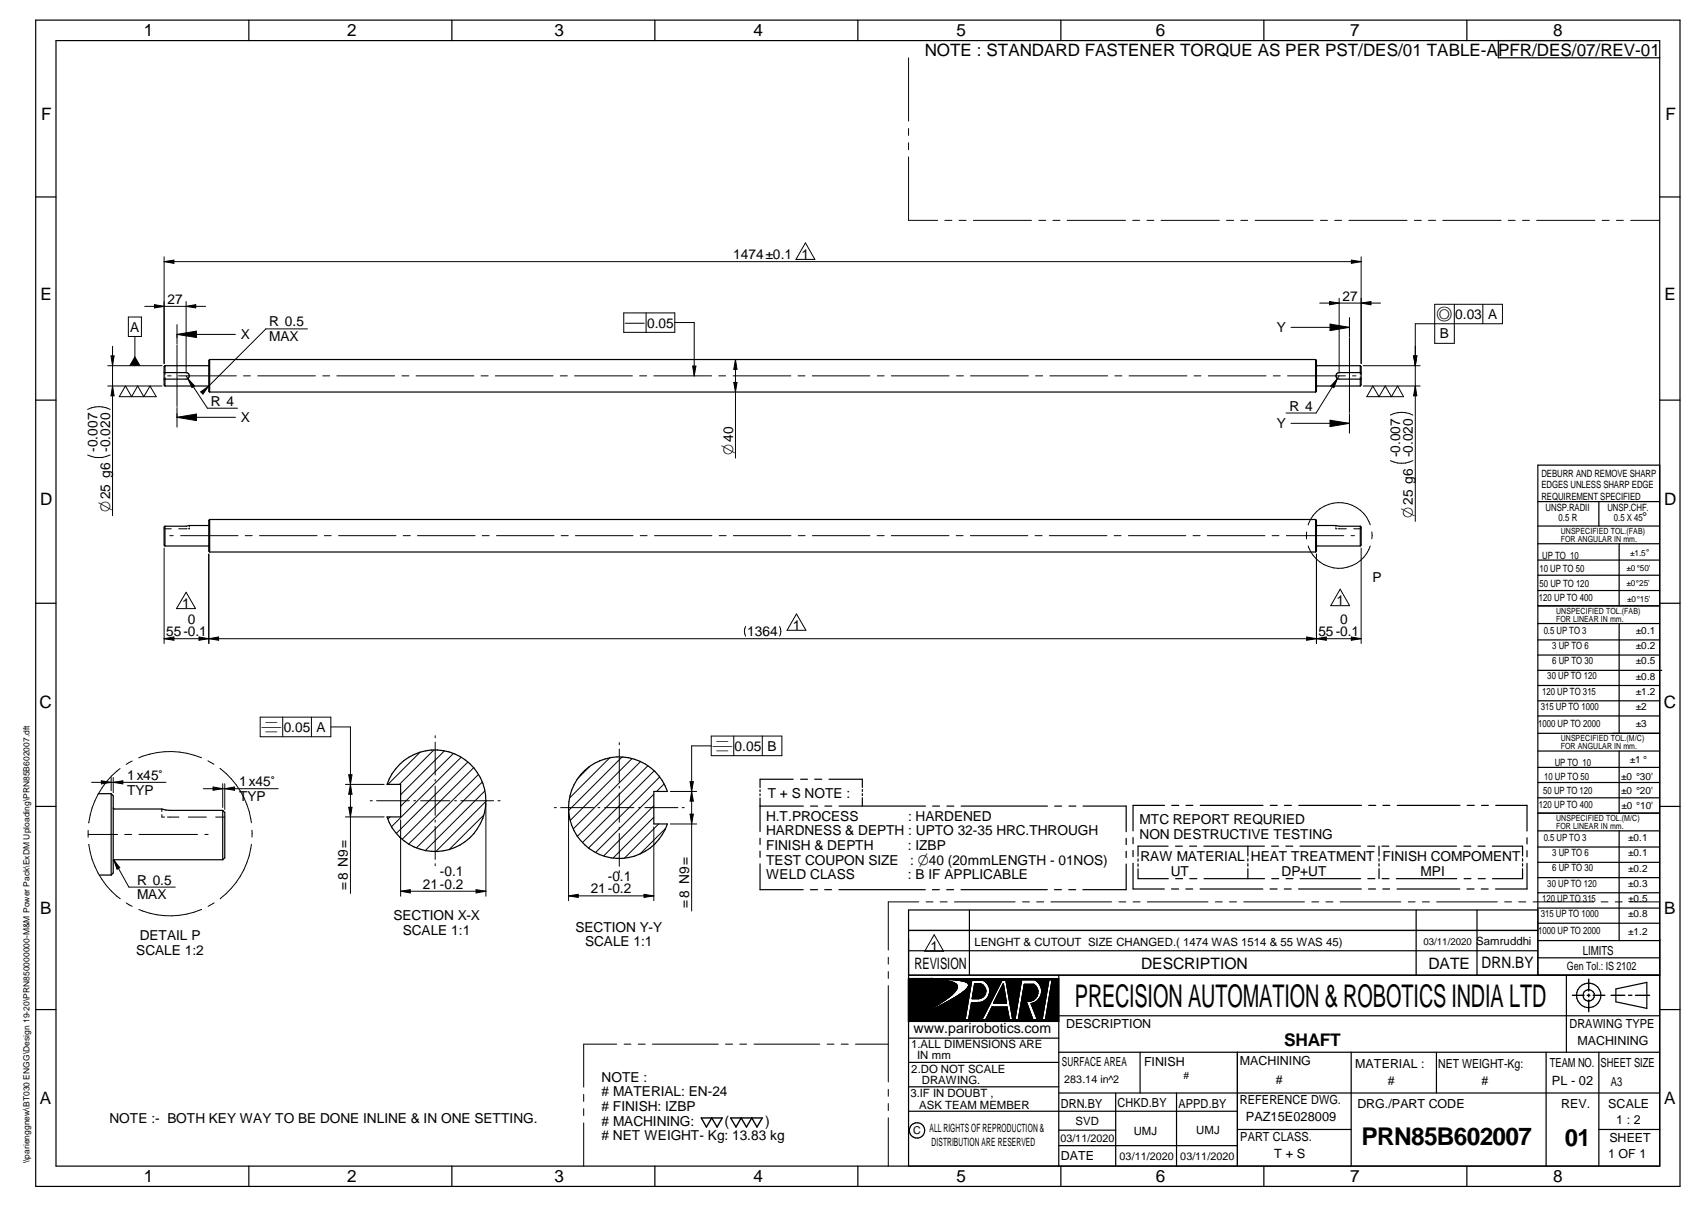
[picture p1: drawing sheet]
<svg xmlns="http://www.w3.org/2000/svg" width="420mm" height="297mm" viewBox="0 0 420 297" stroke-linecap="round" stroke-linejoin="round" font-family="sans-serif">
<g fill="none" stroke="#000" stroke-width=".25">
<path d="M223.8 14.2v15.6M223.8 38.6v15.6h7.1M223.8 31.6v1.7M223.8 35.1v1.7M198.4 59.8l2.3 4h-4.7zM232.7 54.2h1.7M236.2 54.2h1.7M239.7 54.2h14.3M255.9 54.2h1.6M259.3 54.2h1.8M262.8 54.2h14.4M279 54.2h1.7"/>
<path d="M282.5 54.2h1.7M286 54.2h14.3M302.1 54.2h1.7M305.6 54.2h1.7M309.1 54.2h14.3M325.2 54.2h1.7M328.7 54.2h1.7M332.2 54.2h14.3M348.3 54.2h1.7M351.8 54.2h1.8M355.3 54.2h14.4M371.5 54.2h1.7"/>
<path d="M375 54.2h1.7M378.4 54.2h14.4M394.6 54.2h1.7M398.1 54.2h1.7M401.6 54.2h7.2M31.6 78h3.2v4.8h-3.2zM35.6 75.4h15M38 75l2.4 .4-2.4 .4zM40.4 63.2v26.3M40.4 64.4l2.4-.4v.8zM40.4 64.4h294.8M43.6 79.9v4.8"/>
<path d="M45.8 74.2v17.6M45.8 75.4l2.4-.4v.8zM153.6 77h12.6v4.8h-12.6zM159.1 77v4.8M166.2 79.4h4.8v13.1M325 74.6h15M327.4 74.2l2.4 .4-2.4 .4zM327.6 79.8l4.7 .8-4.7 .8zM329.8 73.4v18.4M332.3 78.1v4.9M332.8 64l2.4 .4-2.4 .4zM335.2 63.2v26.3"/>
<path d="M335.2 74.6l2.4-.4v.8zM358.2 74.9v9.6h-4.9v-9.6h16.7v4.8h-21.4v48.6M365.2 74.9v4.8M26.5 95h13.4M26.5 90h13.4M27.3 87.6h.8l-.4 2.4zM27.7 95l.4 2.4h-.8zM27.7 85.2v41.7M30.9 95l1.5 2.6 1.5-2.6 1.5 2.6 1.5-2.6 1.6 2.6h-9.1zM33.2 82.8v7.2M40.6 91.7v.5M40.6 92.8v.5"/>
<path d="M41.3 92.5h.9M43.6 84.9v15.1M43.6 82.3h14.4M43.6 82.3l4.8-.8v1.6zM44 92.5h14.2M45.8 92.5l5.3 8h7.4M46.3 93.2l1.6 1.8-.6 .4zM49.4 96.4l2-1.4-1.4 2zM60 92.5h1.7M63.5 92.5h14.2M75.7 80.9h-10.2l-14.2 14.2M79.5 92.5h1.7"/>
<path d="M83 92.5h14.2M99 92.5h1.7M102.5 92.5h14.2M118.5 92.5h1.7M122 92.5h14.2M138 92.5h1.7M141.5 92.5h14.2M157.5 92.5h1.7M161 92.5h14.2M170.6 90.1h.8l-.4 2.4zM177 92.5h1.7M180.5 92.5h14.3"/>
<path d="M180.7 94.1h.8l-.4 2.4zM181.1 88.5l.4 2.4h-.8zM181.1 88.5v24.2M196.5 92.5h1.7M200.1 92.5h14.1M216.1 92.5h1.7M219.5 92.5h14.3M235.6 92.5h1.7M239 92.5h14.3M255 92.5h1.8M258.6 92.5h14.2M274.6 92.5h1.7"/>
<path d="M278.1 92.5h14.2M294.1 92.5h1.7M297.6 92.5h14.2M313.6 92.5h1.7M317.1 92.5h14.2M318 80.6h14.3M329.4 93.2l-.9 2.2-.7-.4zM329.8 92.5l-5.7 9.1h-7.4M332.3 83.2v18.3M333.1 92.5h.9M335 91.7v.5M335 92.8v.5"/>
<path d="M335.7 95h14M335.7 90h14M338.1 95l1.5 2.6 1.6-2.6 1.5 2.6 1.5-2.6 1.5 2.6h-9.1zM348.1 87.6h.8l-.3 2.4zM348.6 95l.3 2.4h-.8zM21.6 112a6.4 6.4 0 0 0 5.5 0M21.6 100.8a6 6 0 0 1 5.5 0M43.6 100.3v4.8M43.6 102.7l4.8-.8v1.6zM43.6 102.7h14.4M318 104.2h14.3M327.6 103.4l4.7 .8-4.7 .8z"/>
<path d="M332.3 101.8v4.8M342.4 113.4a6.4 6.4 0 0 0 5.6 0M342.4 102.2a6 6 0 0 1 5.6 0M40.4 130.1h1.8M40.4 134.9v23.5M41.8 131.8h.9M44 130.1h2M44.5 131.8h14.1M46.6 129.9v.2h-.3M46.6 129.3v.3M51.4 136.4v22M60.4 131.8h1.7"/>
<path d="M63.9 131.8h14.2M79.9 131.8h1.7M83.4 131.8h14.1M99.3 131.8h1.7M102.8 131.8h14.2M118.8 131.8h1.7M122.3 131.8h14.1M138.2 131.8h1.7M141.7 131.8h14.2M157.7 131.8h1.7M161.2 131.8h14.1M177.1 131.8h1.7"/>
<path d="M180.6 131.8h14.2M196.6 131.8h1.7M200.1 131.8h14.1M216 131.8h1.8M219.5 131.8h14.2M235.5 131.8h1.7M239 131.8h14.1M254.9 131.8h1.8M258.4 131.8h14.2M274.4 131.8h1.7M277.9 131.8h14.1M293.8 131.8h1.8"/>
<path d="M297.3 131.8h14.2M313.3 131.8h1.7M316.8 131.8h14.2M321.8 130.9v1.7M322.2 134.4a8.1 8.1 0 0 0 7.6 5.5 8.1 8.1 0 0 0 7.7-5.5M324.2 136.4v22M329 129.9v.2h.3M329 129.3v.3M329.6 130.1h2M332.7 131.8h.9M333.4 130.1h1.8M335.2 134.9v23.5"/>
<path d="M337.5 129.2a8.1 8.1 0 0 0-7.7-5.5 8.1 8.1 0 0 0-7.6 5.5M337.9 130.9v1.7M40.4 157.2l2.4-.4v.8zM40.4 157.2h294.8M45.8 145.8l2.4 4h-4.7zM49 156.8l2.4 .4-2.4 .4zM51.4 157.2l2.4-.4v.8zM183.6 154.2a2.52 2.52 0 0 0 0 2.3M192 154.2a2.52 2.52 0 0 1 0 2.3M196.2 151.1l2.3 4h-4.7zM321.8 156.8l2.4 .4-2.4 .4zM324.2 157.2l2.4-.4v.8z"/>
<path d="M330.1 145l2.3 4.1h-4.7zM332.8 156.8l2.4 .4-2.4 .4zM64.1 176.5h17.4v4.8h-17.4zM69.6 176.5v4.8M76.7 176.5v4.8M81.5 178.9h4.8v41M22.6 192.5h18.3M25 192.2l2.4 .3-2.4 .4zM27.4 191.3v3.3M27.9 191.3v3.8M27.9 192.5l2.4-.3v.7zM29.6 189.1a20.3 20.3 0 0 0-7.8 13.4"/>
<path d="M32.5 187.3l-1.4 .8M39.9 199.1v.6M49.6 186.5a20 20 0 0 0-15.4 0M50.1 194.1h18.4M51.2 187.2l1.5 .9M52.5 193.7l2.4 .4-2.4 .4zM54.2 189.1a20.1 20.1 0 0 1 7.7 13.4M54.9 192.9v5.8M55.4 192.9v6.3M55.4 194.1l2.4-.4v.8zM85.1 193h9.5M85.9 198.7h.8l-.4 2.3z"/>
<path d="M85.9 190.7h.8l-.4 2.3zM86.3 193l.4 2.5h-.8zM91.2 197.1h.5M92.7 197.1h8.1M101.9 197.1h.5M103.5 185.1l-8 7.9M103.6 197.1h7.2M106.8 184.6l-8.4 8.4M107.2 181.1v.5M107.2 182.6v8.1M107.2 191.8v.5M107.2 193.5v7.2"/>
<path d="M109.5 184.8l-10.8 10.8M111.7 185.4l-13 13M112 197.1h.4M113.5 197.1h8.1M113.6 186.4l-17.2 17.1M115.2 187.5l-17.6 17.6M116.7 188.9l-17.7 17.6M117.8 190.6l-17.1 17.1M118.8 192.4l-16.2 16.3M119.4 194.6l-14.6 14.7M119.7 197.2l-12.4 12.3M119.7 197.8v22.8"/>
<path d="M122.6 197.1h.6M136.5 198.8h.5M138.1 198.8h8.1M145.2 188.6l-2.8 2.9M147.3 198.8h.4M148.9 198.8h7.2M150.2 186.5l-10 9.9M152.5 182.8v.5M152.5 184.3v8.1M152.5 193.5v.5M152.5 195.2v7.2M153.2 186.3l-13.2 13.2v22.2"/>
<path d="M155.6 186.7l-15.1 15.2M157.3 198.8h.5M157.8 187.4l-16.6 16.6M158.8 198.8h8.2M159.5 188.5l-17.3 17.3M161 195.5l-14.3 14.3M161 198.3l-12.3 12.4M161.1 189.7l-17.6 17.6M162.5 191.2l-17.6 17.5M163.6 192.9l-1.9 1.9M165.1 194.8h6.5M168 198.8h.5"/>
<path d="M170 192.4h.8l-.5 2.4zM170.3 194.8l.5 2.3h-.8zM175.2 183.6h-4.9v40.6M175.2 181.1h17.4v4.9h-17.4zM180.7 181.1v4.9M187.7 181.1v4.9M21.7 205.4h7.2M21.7 204.3v1.7M21.9 207.8a19.8 19.8 0 0 0 7.7 13.4M28 211.6l3.7 6.7h11.5M28 211.6l1.5 1.9-.7 .4zM30.7 205.4h1.7"/>
<path d="M34.2 205.4h14.4M39.9 200.4v.7h.6M41.2 201.1h2.9M46.4 201.1h4.4M50.5 205.4h.8M53.1 201.1h2.3M61.9 207.8a20.2 20.2 0 0 1-7.7 13.4M62 204.3v1.7M85.1 201h9.5M96 201l-.5 .5M98.7 201.8v18.8M98.7 219.3l2.3-.4v.9z"/>
<path d="M98.7 219.3h21M107.2 201.8v.5M107.2 203.4v8.1M107.2 212.6v.5M117.3 218.9l2.4 .4-2.4 .5zM119.2 200.6l-8.6 8.4M152.5 203.6v.4M152.5 205.1v8.1M152.5 214.2v.6M161 201.1l-10 10.1M161 203.5v18.2M162.2 202.8l-8.4 8.4"/>
<path d="M163.9 203.9l-6.3 6.2M165.1 202.8h6.5M170 200.4h.8l-.5 2.4zM31.1 222.2l1.4 .9M34.2 223.8a19.8 19.8 0 0 0 15.4 0M52.7 222.2l-1.4 .9M140 220.5l2.4-.4v.8zM140 220.5h21M158.6 220.1l2.4 .4-2.4 .4zM218.8 235.6v1.7M218.8 239.1v1.7M226.3 222h-7.5v11.8"/>
<path d="M228.1 222h1.7M230.1 230l2.3 4.1h-4.7zM231.6 222h1.7M235.1 222h14.9M251.8 222h1.7M255.3 222h1.7M258.8 222h15M275.6 222h1.7M279.1 222h1.7M282.6 222h14.9M299.3 222h1.7M302.8 222h1.7"/>
<path d="M306.3 222h15M323.1 222h1.7M326.5 222h1.8M330.1 222h14.9M346.8 222h1.7M350.3 222h1.7M353.8 222h15M370.6 222h1.7M374 222h1.8M377.6 222h14.9M394.3 222h1.7M397.8 222h1.7"/>
<path d="M401.3 222h7.5M151.9 257h-8.1v10.5M153.7 257h1.7M157.2 257h1.7M160.7 257h16.2M178.7 257h1.7M182.2 257h1.7M185.7 257h16.2M203.7 257h1.7M207.2 257h1.7M210.7 257h8.1M218.8 242.6v23.7"/>
<path d="M143.8 269.3v1.8M143.8 272.8v1.7M143.8 276.4v10.6M218.8 268.1v1.7M218.8 271.6v1.7M218.8 275.1v11.9"/>
</g>
<g fill="none" stroke="#000" stroke-width=".3">
<path d="M8.8 5h405v287h-405zM13.8 10h395v277h-395zM61.3 5v5M111.3 5v5M161.3 5v5M211.3 5v5M261.3 5v5M311.3 5v5M361.3 5v5M369 10v4.2h39.8M8.8 48.5h5M408.8 48.5h5"/>
<path d="M8.8 98.5h5M40.4 91.7h5.4a.8 .8 0 0 1 .8 .8 .8 .8 0 0 1-.8 .8h-5.4M40.6 90l-.2 .2v4.6l.2 .2M40.6 90v1.7M40.6 93.3v1.7M40.6 95l10.8 .1M51.4 89.9l-10.8 .1M51.6 88.5l-.2 .2v7.6l.2 .2M51.6 88.5v8M51.6 88.5h272.4M51.6 96.5h272.4M324 88.5v8"/>
<path d="M324 88.5l.2 .2v7.6l-.2 .2M324.2 89.9l10.8 .1M335 90v1.7M335 93.3v1.7M335 90l.2 .2v4.6l-.2 .2M335 95l-10.8 .1M335.2 91.7h-5.4a.8 .8 0 0 0-.8 .8 .8 .8 0 0 0 .8 .8h5.4M408.8 98.5h5M408.8 114.5h-30.1v125.5M40.6 129.5l-.2 .2v4.5l.2 .2M40.6 129.5v4.9M40.6 134.4l10.8 .1"/>
<path d="M51.4 129.2l-10.8 .3M51.6 127.8l-.2 .3v7.5l.2 .2M51.6 127.8v8M51.6 127.8h272.4M51.6 135.8h272.4M324 127.8v8M324 127.8l.2 .3v7.5l-.2 .2M324.2 129.2l10.8 .3M335 129.5v4.9M335 129.5l.2 .2v4.5l-.2 .2M335 134.4l-10.8 .1M378.7 123.4h30.1"/>
<path d="M378.7 133.8h30.1M378.7 137.8h30.1M378.7 129.5h30.1M393.8 123.4v6.1M398.8 133.8v15.3M8.8 148.5h5M378.7 141.6h30.1M378.7 145.3h30.1M378.7 149.1h30.1M378.7 153.5h30.1M378.7 157.5h30.1M398.8 153.5v27"/>
<path d="M408.8 148.5h5M378.7 161.2h30.1M378.7 165h30.6M378.7 168.7h30.1M378.7 172.5h30.1M378.7 176.2h30.1M8.8 198.5h5M24.2 195.3h3.2M27.4 195.3v20M27.4 195.3l.5 .5v19l-.5 .5M27.9 198.8l.2 .3h11.8l2 .3h13M54.9 199.4v12.2"/>
<path d="M54.9 199.4l.5 .5v11.2l-.5 .5M98.4 188.1a12.5 12.5 0 0 1 18.9 1.6 12.5 12.5 0 0 1-4.4 18.5 12.5 12.5 0 0 1-17.6-7.2h3.4v-8h-3.4a11.9 11.9 0 0 1 3.1-4.9zM144 189.6a12.5 12.5 0 0 1 20.4 5.2h-3.4v8h3.4a12.5 12.5 0 0 1-18.7 6.5 12.5 12.5 0 0 1-1.7-19.7zM187.2 198.4h10.7M187.2 194.4v.4M187.2 195.4v.4M187.2 196.4v8.2M195.4 191.8h-8.2v2M197.2 191.8h1.7M199.6 198.4h1.8M200.6 191.8h1.8M203.1 198.4h1.7"/>
<path d="M204.2 191.8h8.2v2M206.7 198.4h21.2M212.4 194.3v.5M212.4 195.3v.5M212.4 196.3v2.1M229.7 198.4h1.7M233.2 198.4h1.7M236.7 198.4h21.3M259.7 198.4h1.7M263.3 198.4h1.7M266.7 198.4h10.7v6.3M286.8 198.2h-7.7v6.3"/>
<path d="M288.6 198.2h1.7M292.1 198.2h1.7M295.6 198.2h15.5M312.8 198.2h1.8M316.3 198.2h1.7M319.9 198.2h15.4M337.1 198.2h1.7M340.6 198.2h1.7M344.1 198.2h15.5M361.3 198.2h1.8M364.9 198.2h1.7M368.4 198.2h7.7v6.3"/>
<path d="M378.7 184.8h30.1M378.7 188.8h30.1M378.7 192.6h30.1M378.7 196.3h30.1M378.7 180.5h30.1M398.8 184.8v15.3M408.8 198.5h5M24.5 215.3h2.9M54.9 211.6h-26.8l-.2 .2M187.2 206.3v1.5M187.2 209.5v1.5M187.2 212.6v6.3h10.6"/>
<path d="M199.6 218.9h1.7M203.1 218.9h1.7M206.6 218.9h21.3M229.6 218.9h1.7M233.2 218.9h1.7M236.7 218.9h21.2M259.7 218.9h1.7M263.2 218.9h1.7M277.4 206.3v1.6M277.4 209.5v1.5M277.4 212.6v6.3h-10.7M279.1 206.1v1.5"/>
<path d="M279.1 209.3v1.5M279.1 212.4v6.4h7.7M280.3 213.8v2.4h7.4M280.3 211.4v.6M280.3 212.6v.6M287.7 208.2h-7.4v2.5M288.5 218.8h1.8M289.5 208.2h1.7M289.5 216.2h1.7M292 218.8h1.7M293 208.2h1.7M293 216.2h1.8"/>
<path d="M295.6 218.8h15.4M296.5 208.2h14.9M296.5 216.2h14.9M307.3 208.2v2.5M307.3 211.3v.6M307.3 212.6v.5M307.3 213.8v2.4M312.8 218.8h1.7M313.2 208.2h1.7M313.2 216.2h1.7M316.3 218.8h1.7M316.7 208.2h1.7"/>
<path d="M316.7 216.2h1.7M319.8 218.8h15.5M320.2 208.2h14.9M320.2 216.2h14.9M336.8 208.2h1.8M336.9 216.2h1.7M337 218.8h1.8M339.6 208.2v2.5M339.6 211.3v.6M339.6 212.6v.5M339.6 213.8v2.4M340.3 208.2h1.7"/>
<path d="M340.4 216.2h1.7M340.6 218.8h1.7M343.9 208.2h14.8M343.9 216.2h14.9M344.1 218.8h15.4M360.5 208.2h1.7M360.6 216.2h1.7M361.3 218.8h1.7M364 208.2h1.7M364.1 216.2h1.7M364.8 218.8h1.7M367.5 208.2h7.5v2.5"/>
<path d="M375 211.3v.6M375 212.6v.5M375 213.8v2.4h-7.4M376.1 206.2v1.5M376.1 209.3v1.6M376.1 212.5v6.3h-7.8M378.7 200.1h30.1M378.7 204.5h30.1M378.7 208.4h30.1M378.7 212.2h30.1M378.7 216h30.1M378.7 219.7h30.1"/>
<path d="M398.8 204.5v27M223.8 240h185M223.8 229h154.9M223.8 234h154.9M238.7 223.9v16M260.8 240v47M348.8 223.9v16M363.8 223.9v16M378.7 223.9h-154.9v63.1M378.7 223.5h30.1M378.7 227.2h30.1M378.7 231.5h30.1"/>
<path d="M378.7 235.7h30.1M385.8 240v19M8.8 248.5h5M223.8 255.5h37M223.8 251.4h37M223.8 240.8h37M260.8 250h148M260.8 259h148M280.8 259v10M304.7 259v28M332.8 259v28M353.8 259v10"/>
<path d="M380.8 259v28M393.8 259v28M398 243.4l7.6-1.6v6.4l-7.6-1.7zM408.8 248.5h5M223.8 261.5h37M223.8 267.5h37M223.8 273.5h80.9M260.8 269h148M260.8 278.1h14M274.8 269v18M289.8 269v18M304.7 278h28.1"/>
<path d="M393.8 278h15M61.3 287v5M111.3 287v5M161.3 287v5M211.3 287v5M260.8 281.9h43.9M261.3 287v5M311.3 287v5M361.3 287v5"/>
<circle cx="391.3" cy="244.9" r="1.41"/>
<circle cx="391.3" cy="245" r="3"/>
<circle cx="225.9" cy="278.2" r="1.89"/>
</g>
<g fill="none" stroke="#000" stroke-width=".34">
<path d="M226.4 249.9l-2.6 1.5M226.9 249.6l-.2 .2M227.8 249.1l-.3 .2M229.3 240.8l1.5 .2M229.3 240.8l4.3 .7M229.3 240.8l5.6 .3M229.6 240.8l.4 .1M230 240.9l3.6 .1M230 240.9l-6.2-.1v10.6M230.8 241l2.8 .5M230.8 241l.5 .1M231 247.2l-7.2 4.2"/>
<path d="M231.4 247.6l-.3 .2M231.7 247.4l-.3 .2M232 241.2h.3M233.3 241h.3M233.6 241.5l.7 .1M233.6 241l1.2 .1M233.8 241.5l.2 .1M234.3 241.6l1.1 .5 .3 .5M234.3 241.6l1.1 .6M234.5 244.7l-3.6 2.6-2.8 1.7M234.8 241.1l2.9 .5M234.9 241.1l2.8 .5"/>
<path d="M234.9 245.7l-5 2.7-6.1 3M235 245.7l-5.3 2.8-5.9 2.9M235.4 243.7l-1.1 1.2-3.1 2.2M235.4 243.7l-.4 .5M235.5 243.5l-.1 .2M235.6 242.4l.1 .2M235.6 243.4l-.1 .1M235.7 242.6l-.2 .9M235.7 242.6l-.3 1.1M236 245l-1 .7M236 245l-1.1 .7M237.5 243.9l-1.5 1.1"/>
<path d="M237.7 241.6l.8 .4M237.7 241.6l.8 .4 .1 .3M238.3 243.2l-.8 .7M238.4 243l-.1 .1M238.4 241.9l.1 .1M238.5 242.9l-.1 .1M238.5 242.9l-.9 .9M238.5 242l.1 .6M238.5 242.7v.2M238.6 242.5l-.1 .2M239.3 241.2h2.8a2.94 2.94 0 0 1 1.7 3 2.94 2.94 0 0 1-2.2 2.5l-2.3 .1-.7 4.2h-1zM240.1 242.1h1.4a1.85 1.85 0 0 1 1.2 2.1 1.85 1.85 0 0 1-1.7 1.5h-1.5z"/>
<path d="M246.7 241.2h1.1l1.7 9.8h-.9l-.6-3.1h-3.7l-1.5 3.1h-1zM247.1 242.2l.8 4.7h-3.2zM251.6 241.1h3.2a3.2 3.2 0 0 1 1.7 3.3 3.2 3.2 0 0 1-2.5 2.6l1.6 4h-1.2l-1.8-4.7a2.25 2.25 0 0 0 2.8-1.2 2.25 2.25 0 0 0-.8-2.8h-2.3l-1.5 8.7h-.9zM258.3 241.1h.9l-1.7 9.9h-.9zM387.3 244.9h2.8M390.9 244.9h.7M391.3 241v2.9M391.3 244.6v.7M391.3 246.1v2.9M392.4 244.9h2.9M396.8 244.9h3.4M401.1 244.9h.8"/>
<path d="M402.8 244.9h3.5M172.7 275.1h5.2l-1.3 2.3-1.3-2.3-1.3 2.3zM179.9 275.1h7.8l-1.3 2.3-1.2-2.3-1.4 2.3-1.3-2.3-1.2 2.3z"/>
</g>
<g fill="#000">
<path d="M38 75l2.4 .4-2.4 .4zM40.4 64.4l2.4-.4v.8zM45.8 75.4l2.4-.4v.8zM327.4 74.2l2.4 .4-2.4 .4zM332.8 64l2.4 .4-2.4 .4zM335.2 74.6l2.4-.4v.8zM27.7 95l.4 2.4h-.8zM27.3 87.6h.8l-.4 2.4zM33.2 87.6l1.4 2.4h-2.8zM46.3 93.2l1.6 1.8-.6 .4zM43.6 82.3l4.8-.8v1.6zM49.4 96.4l2-1.4-1.4 2z"/>
<path d="M170.6 90.1h.8l-.4 2.4zM180.7 94.1h.8l-.4 2.4zM181.1 88.5l.4 2.4h-.8zM327.6 79.8l4.7 .8-4.7 .8zM329.4 93.2l-.9 2.2-.7-.4zM348.1 87.6h.8l-.3 2.4zM348.6 95l.3 2.4h-.8zM43.6 102.7l4.8-.8v1.6zM327.6 103.4l4.7 .8-4.7 .8zM40.4 157.2l2.4-.4v.8zM49 156.8l2.4 .4-2.4 .4zM51.4 157.2l2.4-.4v.8z"/>
<path d="M321.8 156.8l2.4 .4-2.4 .4zM324.2 157.2l2.4-.4v.8zM332.8 156.8l2.4 .4-2.4 .4zM25 192.2l2.4 .3-2.4 .4zM27.9 192.5l2.4-.3v.7zM52.5 193.7l2.4 .4-2.4 .4zM55.4 194.1l2.4-.4v.8zM85.9 198.7h.8l-.4 2.3zM86.3 193l.4 2.5h-.8zM85.9 190.7h.8l-.4 2.3zM170 192.4h.8l-.5 2.4zM170.3 194.8l.5 2.3h-.8z"/>
<path d="M28 211.6l1.5 1.9-.7 .4zM98.7 219.3l2.3-.4v.9zM117.3 218.9l2.4 .4-2.4 .5zM170 200.4h.8l-.5 2.4zM140 220.5l2.4-.4v.8zM158.6 220.1l2.4 .4-2.4 .4zM247.1 242.2l.8 4.7h-3.2z"/>
<path d="M223.8 240.8h5.5l4.1 .6a2.33 2.33 0 0 1 2.3 1.5l-.6 1.2-2.2 1.9-3.2 2-5.9 3.4z" fill-rule="evenodd"/>
<path d="M229.3 240.8l7.2 .5 1.8 .5 .3 .3v.5l-.4 .7-.8 .7-2.4 1.7-5.3 2.8-5.9 2.9h37v-10.6zM246.7 241.2h1.1l1.7 9.8h-.9l-.6-3.1h-3.7l-1.5 3.1h-1zM239.3 241.2h2.8a2.94 2.94 0 0 1 1.7 3 2.94 2.94 0 0 1-2.2 2.5l-2.3 .1-.7 4.2h-1zM251.6 241.1h3.2a3.2 3.2 0 0 1 1.7 3.3 3.2 3.2 0 0 1-2.5 2.6l1.6 4h-1.2l-1.8-4.7a2.25 2.25 0 0 0 2.8-1.2 2.25 2.25 0 0 0-.8-2.8h-2.3l-1.5 8.7h-.9zM258.3 241.1h.9l-1.7 9.9h-.9z" fill-rule="evenodd"/>
<path d="M240.1 242.1h1.4a1.85 1.85 0 0 1 1.2 2.1 1.85 1.85 0 0 1-1.7 1.5h-1.5z" fill-rule="evenodd"/>
</g>
<g fill="#000">
<circle cx="235.4" cy="242.2" r=".17"/>
<circle cx="235.5" cy="242.3" r=".17"/>
<circle cx="238.4" cy="241.9" r=".17"/>
</g>
<text font-size="7.7" x="264.7" y="247.9">PRECISION AUTOMATION &amp; ROBOTICS INDIA LTD</text>
<text font-size="6" x="335.3" y="281.7">PRN85B602007</text>
<text font-size="5.9" x="385.4" y="282.1">01</text>
<text font-size="4.3" x="316.3" y="257.4">SHAFT</text>
<g font-size="4.2">
<text x="35.4" y="9">1</text>
<text x="85.5" y="8.9">2</text>
<text x="136.6" y="9">3</text>
<text x="185.6" y="9">4</text>
<text x="235.6" y="9">5</text>
<text x="284.6" y="8.8">6</text>
<text x="332.6" y="9">7</text>
<text x="382.6" y="9">8</text>
<text x="227.7" y="13.8">NOTE : STANDARD FASTENER TORQUE AS PER PST/DES/01 TABLE-A</text>
<text x="369" y="13.7">PFR/DES/07/REV-01</text>
<text x="10.1" y="29.6">F</text>
<text x="410.2" y="29.6">F</text>
<text x="9.9" y="73.9">E</text>
<text x="409.9" y="73.9">E</text>
<text x="9.9" y="124.2">D</text>
<text x="409.9" y="124.2">D</text>
<text x="9.7" y="174.3">C</text>
<text x="409.7" y="174.3">C</text>
<text x="9.9" y="225">B</text>
<text x="409.8" y="225">B</text>
<text x="9.8" y="271.7">A</text>
<text x="409.8" y="271.7">A</text>
<text x="35.4" y="291">1</text>
<text x="85.5" y="290.9">2</text>
<text x="136.6" y="291">3</text>
<text x="185.6" y="291">4</text>
<text x="235.6" y="291">5</text>
<text x="284.6" y="290.8">6</text>
<text x="332.6" y="291">7</text>
<text x="382.6" y="291">8</text>
</g>
<g font-size="3.9">
<text x="225.2" y="238.6">REVISION</text>
<text x="281" y="238.6">DESCRIPTION</text>
<text x="351.8" y="238.4">DATE</text>
<text x="364.9" y="238.3">DRN.BY</text>
</g>
<g font-size="3.7">
<text x="153.8" y="80.6">t</text>
<text x="353.8" y="78.5">a</text>
<text x="180.5" y="111.9" transform="rotate(-90 180.5 111.9)">O40</text>
<text x="27.1" y="126.1" transform="rotate(-90 27.1 126.1)">O25 g6</text>
<text x="348" y="127.5" transform="rotate(-90 348 127.5)">O25 g6</text>
<text x="64.3" y="180.1">d</text>
<text x="175.4" y="184.7">d</text>
</g>
<g font-size="3.5">
<text x="224.9" y="254.3">www.parirobotics.com</text>
<text x="178.5" y="277.1">(</text>
<text x="188.4" y="277.1">)</text>
</g>
<g font-size="3.4">
<text x="180.6" y="63.8">1474±0.1</text>
<text x="197.4" y="63.7">1</text>
<text x="41.3" y="74.8">27</text>
<text x="330.7" y="74">27</text>
<text x="32.1" y="81.6">A</text>
<text x="59.3" y="83.5">X</text>
<text x="66.3" y="80.3">R 0.5</text>
<text x="66.3" y="83.9">MAX</text>
<text x="159.4" y="80.6">0.05</text>
<text x="314.4" y="81.7">Y</text>
<text x="354.6" y="83.3">B</text>
<text x="358.4" y="78.5">0.03 A</text>
<text x="51.9" y="99.9">R 4</text>
<text x="317.6" y="101">R 4</text>
<text x="59.3" y="103.9">X</text>
<text x="314.4" y="105.4">Y</text>
<text x="24" y="111.1" transform="rotate(-90 24 111.1)">-0.007</text>
<text x="27.1" y="111.1" transform="rotate(-90 27.1 111.1)">-0.020</text>
<text x="344.8" y="112.5" transform="rotate(-90 344.8 112.5)">-0.007</text>
<text x="348" y="112.5" transform="rotate(-90 348 112.5)">-0.020</text>
<text x="338.1" y="143.3">P</text>
<text x="44.9" y="149.6">1</text>
<text x="329.1" y="148.9">1</text>
<text x="46.3" y="153.5">0</text>
<text x="195.2" y="155">1</text>
<text x="330" y="153.5">0</text>
<text x="40.9" y="156.5">55-0.1</text>
<text x="184.1" y="156.5">1364</text>
<text x="324.7" y="156.5">55-0.1</text>
<text x="69.9" y="180.1">0.05 A</text>
<text x="180.9" y="184.7">0.05 B</text>
<text x="31.3" y="191.9">1x45v</text>
<text x="31.3" y="195.5">TYP</text>
<text x="58.9" y="193.5">1x45v</text>
<text x="58.9" y="197.1">TYP</text>
<text x="189.1" y="196.4">T + S NOTE :</text>
<text x="188.7" y="202">H.T.PROCESS</text>
<text x="223.6" y="202">: HARDENED</text>
<text x="280.7" y="202.9">MTC REPORT REQURIED</text>
<text x="188.7" y="205.6">HARDNESS &amp; DEPTH : UPTO 32-35 HRC.THROUGH</text>
<text x="188.7" y="209.2">FINISH &amp; DEPTH</text>
<text x="223.6" y="209.2">: IZBP</text>
<text x="280.7" y="206.5">NON DESTRUCTIVE TESTING</text>
<text x="108.4" y="215.6">-0.1</text>
<text x="188.7" y="212.8">TEST COUPON SIZE</text>
<text x="224.1" y="212.8">: O40 (20mmLENGTH - 01NOS)</text>
<text x="280.9" y="211.9">RAW MATERIAL HEAT TREATMENT FINISH COMPOMENT</text>
<text x="288.4" y="215.5">UT</text>
<text x="315.6" y="215.5">DP+UT</text>
<text x="349.8" y="215.5">MPI</text>
<text x="33.8" y="217.7">R 0.5</text>
<text x="33.8" y="221.3">MAX</text>
<text x="85.7" y="219" transform="rotate(-90 85.7 219)">=8 N9=</text>
<text x="104.1" y="218.7">21-0.2</text>
<text x="145.5" y="219.9">21-0.2</text>
<text x="149.7" y="216.7">-0.1</text>
<text x="188.7" y="216.4">WELD CLASS</text>
<text x="223.6" y="216.4">: B IF APPLICABLE</text>
<text x="96.9" y="226.4">SECTION X-X</text>
<text x="169.7" y="223.4" transform="rotate(-90 169.7 223.4)">=8 N9=</text>
<text x="34.4" y="231.4">DETAIL P</text>
<text x="99.2" y="230">SCALE 1:1</text>
<text x="141.7" y="229.3">SECTION Y-Y</text>
<text x="144.1" y="232.9">SCALE 1:1</text>
<text x="229.1" y="233.9">1</text>
<text x="33.6" y="235">SCALE 1:2</text>
<text x="148.2" y="266.2">NOTE :</text>
<text x="148.2" y="269.8"># MATERIAL: EN-24</text>
<text x="148.2" y="273.4"># FINISH: IZBP</text>
<text x="27" y="276.3">NOTE :- BOTH KEY WAY TO BE DONE INLINE &amp; IN ONE SETTING.</text>
<text x="148.2" y="277"># MACHINING:</text>
<text x="148.2" y="280.6"># NET WEIGHT- Kg: 13.83 kg</text>
</g>
<g font-size="3.1">
<text x="404.4" y="128.3">°</text>
<text x="389.8" y="234.9">LIMITS</text>
<text x="262.6" y="253">DESCRIPTION</text>
<text x="386.5" y="253">DRAWING TYPE</text>
<text x="388.5" y="257.1">MACHINING</text>
<text x="261.5" y="262.3">SURFACE AREA</text>
<text x="281.8" y="262.3">FINISH</text>
<text x="305.4" y="262.2">MACHINING</text>
<text x="333.8" y="262.8">MATERIAL :</text>
<text x="354.2" y="262.7">NET WEIGHT-Kg:</text>
<text x="381.7" y="262.6">TEAM NO.</text>
<text x="394.2" y="262.6">SHEET SIZE</text>
<text x="314.2" y="266.7">#</text>
<text x="341.8" y="267.1">#</text>
<text x="364.9" y="267">#</text>
<text x="382.2" y="267.1">PL - 02</text>
<text x="396.7" y="267.4">A3</text>
<text x="261.3" y="272.6">DRN.BY</text>
<text x="275.2" y="272.5">CHKD.BY</text>
<text x="290.3" y="272.7">APPD.BY</text>
<text x="305.4" y="271.8">REFERENCE DWG.</text>
<text x="306.8" y="275.9">PAZ15E028009</text>
<text x="334.3" y="272.8">DRG./PART CODE</text>
<text x="384.5" y="272.7">REV.</text>
<text x="396.1" y="272.6">SCALE</text>
<text x="305.5" y="280.8">PART CLASS.</text>
<text x="396.4" y="281.1">SHEET</text>
<text x="398.1" y="276.5">1 : 2</text>
<text x="261.3" y="285.6">DATE</text>
<text x="313.8" y="284.9">T + S</text>
<text x="396.1" y="284.9">1 OF 1</text>
</g>
<g font-size="2.8">
<text x="240" y="232.8">LENGHT &amp; CUTOUT SIZE CHANGED.( 1474 WAS 1514 &amp; 55 WAS 45)</text>
<text x="363.5" y="232.6">Samruddhi</text>
<text x="385.9" y="238.7">Gen Tol.: IS 2102</text>
<text x="224.4" y="257.9">1.ALL DIMENSIONS ARE</text>
<text x="224.4" y="264">2.DO NOT SCALE</text>
<text x="225.9" y="260.7">IN mm</text>
<text x="227.1" y="266.8">DRAWING.</text>
<text x="224.2" y="270">3.IF IN DOUBT ,</text>
<text x="226.4" y="272.8">ASK TEAM MEMBER</text>
<text x="228.9" y="278.7">ALL RIGHTS OF REPRODUCTION &amp;</text>
<text x="264.9" y="276.8">SVD</text>
<text x="279.3" y="279.2">UMJ</text>
<text x="294.6" y="279.1">UMJ</text>
<text x="229.4" y="282.1">DISTRIBUTION ARE RESERVED</text>
</g>
<g font-size="2.7">
<text x="262.1" y="266.5">283.14 in^2</text>
<text x="224.9" y="279.2">C</text>
<text x="261.1" y="281">03/11/2020</text>
<text x="275.7" y="285.5">03/11/2020 03/11/2020</text>
</g>
<g font-size="2.5">
<text x="379.6" y="117.4">DEBURR AND REMOVE SHARP</text>
<text x="379.6" y="120.2">EDGES UNLESS SHARP EDGE</text>
<text x="379.6" y="123">REQUIREMENT SPECIFIED</text>
<text x="380.7" y="125.9">UNSP.RADII</text>
<text x="395.9" y="125.8">UNSP.CHF.</text>
<text x="383.9" y="128.3">0.5 R</text>
<text x="397.5" y="128.2">0.5 X 45</text>
<text x="379.8" y="137.5">UP TO 10</text>
<text x="379.1" y="140.9">10 UP TO 50</text>
<text x="379" y="147.9">120 UP TO 400</text>
<text x="379.2" y="144.4">50 UP TO 120</text>
<text x="380.2" y="155.9">0.5 UP TO 3</text>
<text x="402.9" y="156">±0.1</text>
<text x="382.3" y="159.7">3 UP TO 6</text>
<text x="402.9" y="159.7">±0.2</text>
<text x="381.1" y="167.2">30 UP TO 120</text>
<text x="382.3" y="163.4">6 UP TO 30</text>
<text x="402.9" y="163.5">±0.5</text>
<text x="402.9" y="167.3">±0.8</text>
<text x="379.8" y="170.9">120 UP TO 315</text>
<text x="402.9" y="171">±1.2</text>
<text x="378.8" y="178.9">1000 UP TO 2000</text>
<text x="379.5" y="174.7">315 UP TO 1000</text>
<text x="402.9" y="174.8">±2</text>
<text x="402.9" y="179">±3</text>
<text x="380.3" y="192">10 UP TO 50</text>
<text x="382.9" y="188.6">UP TO 10</text>
<text x="399.3" y="191.9">±0 °30'</text>
<text x="401.4" y="187.7">±1 °</text>
<text x="380.1" y="195.4">50 UP TO 120</text>
<text x="399.3" y="195.3">±0 °20'</text>
<text x="379" y="198.9">120 UP TO 400</text>
<text x="399.3" y="199.1">±0 °10'</text>
<text x="380.2" y="206.9">0.5 UP TO 3</text>
<text x="401" y="207">±0.1</text>
<text x="382.3" y="210.7">3 UP TO 6</text>
<text x="382.3" y="214.4">6 UP TO 30</text>
<text x="401" y="210.7">±0.1</text>
<text x="401" y="214.5">±0.2</text>
<text x="379.8" y="222">120 UP TO 315</text>
<text x="381.1" y="218.2">30 UP TO 120</text>
<text x="401" y="218.2">±0.3</text>
<text x="401" y="222">±0.5</text>
<text x="379.5" y="225.7">315 UP TO 1000</text>
<text x="401" y="225.8">±0.8</text>
<text x="378.8" y="230">1000 UP TO 2000</text>
<text x="401" y="230">±1.2</text>
<text x="291.5" y="265.6">#</text>
</g>
<text font-size="2.4" x="350.6" y="232.5">03/11/2020</text>
<g font-size="2.1">
<text x="384.4" y="131.3">UNSPECIFIED TOL.(FAB)</text>
<text x="384.4" y="133.4">FOR ANGULAR IN mm.</text>
<text x="401.5" y="136.9">±1.5°</text>
<text x="400.5" y="140.6">±0 °50'</text>
<text x="400.6" y="144.3">±0°25'</text>
<text x="400.7" y="148">±0°15'</text>
<text x="383.2" y="151">UNSPECIFIED TOL.(FAB)</text>
<text x="383.2" y="153.1">FOR LINEAR IN mm.</text>
<text x="384.4" y="182.3">UNSPECIFIED TOL.(M/C)</text>
<text x="384.4" y="184.4">FOR ANGULAR IN mm.</text>
<text x="383.2" y="202">UNSPECIFIED TOL.(M/C)</text>
<text x="383.2" y="204.1">FOR LINEAR IN mm.</text>
<text x="7.2" y="286.3" transform="rotate(-90 7.2 286.3)">\\parienggnew\BT030 ENGG\Design 19-20\PRN850000000-M&amp;M Power Pack\ExDM Uploading\PRN85B602007.dft</text>
</g>
</svg>
